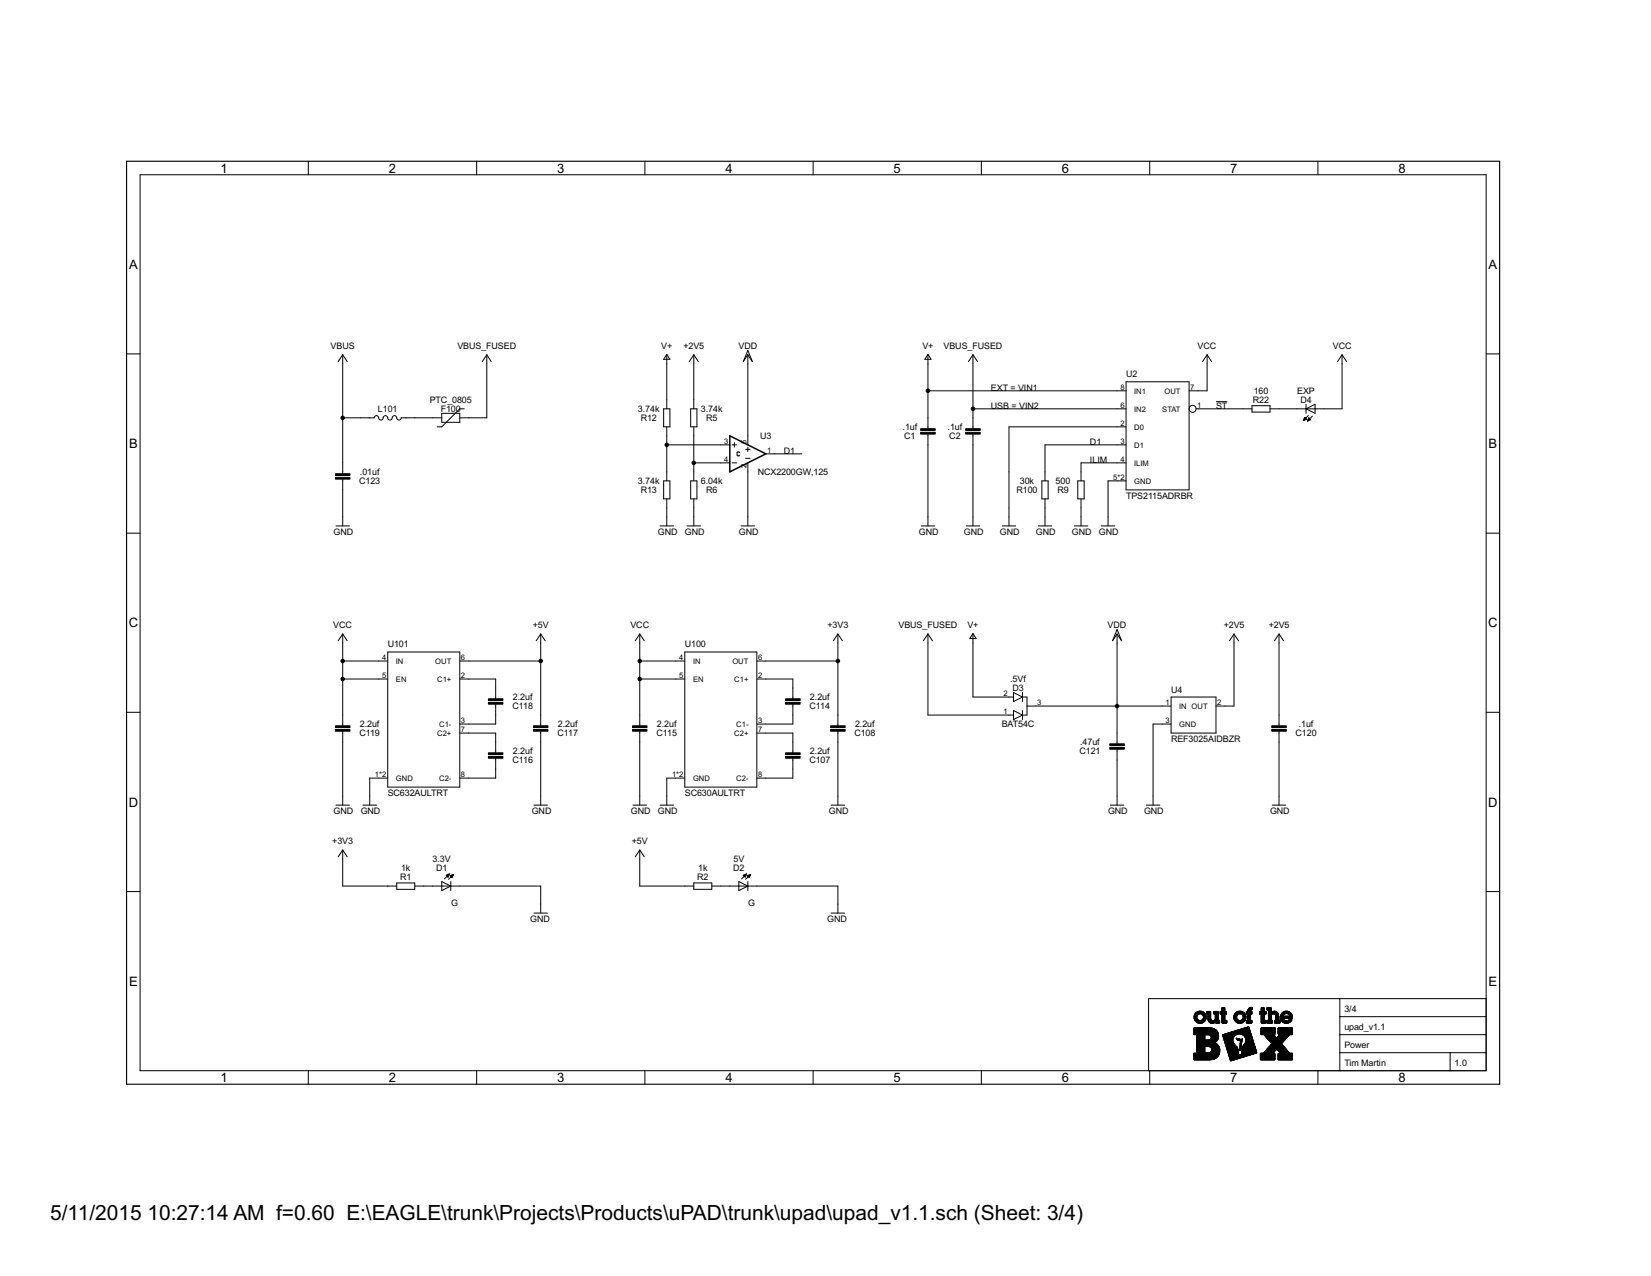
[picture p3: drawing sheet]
<svg xmlns="http://www.w3.org/2000/svg" width="279mm" height="216mm" viewBox="0 0 279 216" stroke-linecap="round" stroke-linejoin="round" font-family="sans-serif">
<g fill="none" stroke="#000" stroke-width=".17">
<path d="M23.7 29.6h227.8v151.6h-227.8zM52.2 27.3v2.3M80.7 27.3v2.3M109.1 27.3v2.3M137.6 27.3v2.3M166.1 27.3v2.3M194.6 27.3v2.3M223 27.3v2.3M21.4 59.9h2.3M112.8 60l.6 .8h-1.1zM126.6 59.3l.7 1.9-.7-1.2-.8 1.2zM157 60l.6 .8h-1.1z"/>
<path d="M251.5 59.9h2.3M58 70.7h5.3a.4 .4 0 0 1 .5-.4 .4 .4 0 0 1 .3 .5 .41 .41 0 0 0 .5 .3 .41 .41 0 0 0 .3-.6 .41 .41 0 0 1 .5-.1 .41 .41 0 0 1 .2 .4 .41 .41 0 0 0 .6 .3 .41 .41 0 0 0 .2-.6 .41 .41 0 0 1 .5-.1 .41 .41 0 0 1 .3 .4l.3 .3 .3-.1 .1-.3h6.9M58 60v20.2M58 60l.8 1.2M58 60l-.8 1.2M74.8 69.9h3v1.6h-3zM78.6 69.2h-.8l-3 3h-.8M82.4 60v10.7h-4.6M82.4 60l.7 1.2M82.4 60l-.8 1.2M112.3 69.2h1.1v3h-1.1zM112.8 75.3h10.7"/>
<path d="M112.8 60v9.2M112.8 72.2v9.2M116.9 69.2h1v3h-1zM117.4 78.3h6.1M117.4 60l.8 1.2M117.4 60l-.8 1.2M117.4 60v9.2M117.4 72.2v9.2M123.9 75.3h.8M123.9 78.3h.8M124.3 74.9v.7M125.2 76.6l-.1-.1-.4 .1 .1 .5 .4-.1"/>
<path d="M126.2 77.6h.7M126.2 76h.7M126.6 60v15.3M126.6 75.6v.8M126.6 78.3v10.7M129.6 76.8h6.1M157 66.1h33.6M157 60v12.5M157 73.4v15.6M164.7 69.2h25.9M164.7 60v12.5M164.7 73.4v15.6"/>
<path d="M164.7 60l.7 1.2M164.7 60l-.8 1.2M190.6 72.2h-19.8v16.8M190.6 75.3h-13.8v6.1M190.6 78.3h-7.7v3.1M190.6 64.6h10.6v18.3h-10.6zM202.4 69.2h9.5M204.3 60v6.1h-3.1M204.3 60l.7 1.2M204.3 60l-.8 1.2M205.8 68h1.9M211.9 68.6h3v1.1h-3z"/>
<path d="M220.6 71.2h.1M220.6 71.1h.1M220.6 71h.3M220.7 71h.3M220.7 70.9h.4M220.7 70.8h.3M220.7 70.7h.2M220.8 70.7h.1M220.8 70.6l.3 .3-.5 .3zM221 69.2l1.5-.8v1.5zM221 68.4v1.5M221.3 71.2h.1"/>
<path d="M221.3 71.1h.3M221.3 71h.4M221.4 71h.4M221.4 70.3l-.8 .9M221.4 70.9h.3M221.4 70.8h.2M221.5 70.7h.1M221.5 70.7l.3 .3-.5 .2zM222.1 70.4l-.8 .8M227.1 60v9.2h-12.2M227.1 60l-.7 1.2M227.1 60l.8 1.2"/>
<path d="M21.4 90.2h2.3M56.9 89h2.2M58 81.1v7.9M111.7 89h2.3M112.3 81.4h1.1v3h-1.1zM112.8 84.4v4.6M116.3 89h2.3M116.9 81.4h1v3h-1zM117.4 84.4v4.6M125.4 89h2.3M155.9 89h2.3M163.5 89h2.3"/>
<path d="M169.6 89h2.3M175.7 89h2.3M176.3 81.4h1.1v3h-1.1zM176.8 84.4v4.6M181.8 89h2.3M182.4 81.4h1.1v3h-1.1zM182.9 84.4v4.6M186.4 89h2.3M190.6 81.4h-3.1v7.6M251.5 90.2h2.3M58 114.9h7.6M58 111.8h7.6"/>
<path d="M58 107.3v15.5M58 107.3l.8 1.1M58 107.3l-.8 1.1M65.6 110.3h12.2v22.9h-12.2zM77.8 114.9h6.1v3.3M77.8 111.8h13.7M83.9 119.1v3.4h-6.1M91.5 107.3v15.5M91.5 107.3l.8 1.1M91.5 107.3l-.8 1.1M108.3 114.9h7.6M108.3 111.8h7.6"/>
<path d="M108.3 107.3v15.5M108.3 107.3l.7 1.1M108.3 107.3l-.8 1.1M115.9 110.3h12.2v22.9h-12.2zM128.1 114.9h6.1v3.3M128.1 111.8h13.7M134.2 119.1v3.4h-6.1M141.8 107.3v15.5M141.8 107.3l.8 1.1M141.8 107.3l-.8 1.1M157 107.3v13.7h14.5M157 107.3l.8 1.1"/>
<path d="M157 107.3l-.7 1.1M164.7 107.3v10.6h6.8M164.7 107.2l.5 .8h-1.1zM171.5 117.2l1.5 .7-1.5 .8zM173 117.9h.8v3.1h-.8M173 117.2v1.5M173.8 119.5h24.4M189 107.3v18.6M189 106.5l.8 1.9-.8-1.1-.7 1.1zM198.2 117.9h7.6v6.1h-7.6zM208.8 107.3v12.2h-3M208.8 107.3l.8 1.1"/>
<path d="M208.8 107.3l-.7 1.1M216.5 107.3v15.5M216.5 107.3l.7 1.1M216.5 107.3l-.8 1.1M21.4 120.5h2.3M56.9 136.2h2.2M58 123.7v12.5M61.4 136.2h2.3M65.6 131.7h-3v4.5M77.8 124h6.1v3.4M83.9 128.3v3.4h-6.1M90.4 136.2h2.2"/>
<path d="M91.5 123.7v12.5M107.1 136.2h2.3M108.3 123.7v12.5M111.7 136.2h2.3M115.9 131.7h-3.1v4.5M128.1 124h6.1v3.4M134.2 128.3v3.4h-6.1M140.7 136.2h2.2M141.8 123.7v12.5M171.5 120.2l1.5 .8-1.5 .8zM173 120.2v1.6M187.9 136.2h2.3"/>
<path d="M189 126.8v9.4M194 136.2h2.3M198.2 122.5h-3.1v13.7M215.3 136.2h2.3M216.5 123.7v12.5M251.5 120.5h2.3M21.4 150.9h2.3M58 143.8v6.1h9.1M58 143.8l.8 1.2M58 143.8l-.8 1.2M67.1 149.4h3.1v1.1h-3.1zM70.2 149.9h21.3v4.6"/>
<path d="M74.8 149.2l1.5 .7-1.5 .8zM75.5 148.1l.6-.2-.3 .5zM75.5 148.1h.4M75.6 148.2h.3M75.6 148.1h.4M75.6 148.3h.3M75.7 148.3h.2M75.7 148h.3M75.8 148.4h.1M75.9 148h.1M76 147.9h.1M76.1 147.9l-.9 .8"/>
<path d="M76.2 148.2h.4M76.3 148.3h.3M76.3 149.2v1.5M76.3 148.1h.4M76.4 148.4h.2M76.5 148.1h.2M76.5 148.4h.1M76.6 148h.1M76.7 148l-.8 .8M76.7 148l-.5 .2M76.7 148l-.2 .5-.3-.3M90.4 154.5h2.2"/>
<path d="M108.3 143.8v6.1h9.1M108.3 143.8l.7 1.2M108.3 143.8l-.8 1.2M117.4 149.4h3.1v1.1h-3.1zM120.5 149.9h21.3v4.6M125 149.2l1.6 .7-1.6 .8zM125.8 148.1l.5-.2-.2 .5zM125.8 148.1h.4M125.9 148.2h.3M125.9 148.1h.3M125.9 148.3h.3M126 148.3h.2"/>
<path d="M126 148h.3M126.1 148.4h.1M126.2 148h.1M126.3 147.9h.1M126.3 147.9l-.8 .8M126.5 148.2h.4M126.6 149.2v1.5M126.6 148.3h.3M126.6 148.1h.3M126.7 148.4h.1M126.7 148.1h.3M126.9 148h.1"/>
<path d="M127 148l-.8 .8M127 148l-.5 .2M127 148l-.2 .5-.3-.3M140.7 154.5h2.2M251.5 150.9h2.3M226.7 178.1h24.8M226.7 169v12.2M226.7 175.1h24.8M226.7 172h24.8M245.4 178.1v3.1M251.5 169h-57.1v12.2M52.2 181.2v2.3"/>
<path d="M80.7 181.2v2.3M109.1 181.2v2.3M137.6 181.2v2.3M166.1 181.2v2.3M194.6 181.2v2.3M223 181.2v2.3"/>
<circle cx="201.8" cy="69.2" r=".59"/>
</g>
<path d="M21.4 27.3h232.4v156.2h-232.4z" fill="none" stroke="#000" stroke-width=".19"/>
<g fill="#000" stroke="#000" stroke-width=".17">
<path d="M155.8 72.5h2.5v.3h-2.5zM155.8 73.2h2.5v.2h-2.5zM163.4 72.5h2.5v.3h-2.5zM163.4 73.2h2.5v.2h-2.5zM56.8 80.8h2.4v.3h-2.4zM56.8 80.2h2.4v.3h-2.4zM82.7 118.2h2.4v.3h-2.4zM82.7 118.9h2.4v.2h-2.4zM132.9 118.2h2.5v.3h-2.5zM132.9 118.9h2.5v.2h-2.5zM56.8 122.8h2.4v.3h-2.4zM56.8 123.4h2.4v.3h-2.4z"/>
<path d="M82.7 127.4h2.4v.3h-2.4zM82.7 128h2.4v.3h-2.4zM90.3 122.8h2.4v.3h-2.4zM90.3 123.4h2.4v.3h-2.4zM107 122.8h2.5v.3h-2.5zM107 123.4h2.5v.3h-2.5zM132.9 127.4h2.5v.3h-2.5zM132.9 128h2.5v.3h-2.5zM140.6 122.8h2.4v.3h-2.4zM140.6 123.4h2.4v.3h-2.4zM187.8 125.9h2.5v.3h-2.5zM187.8 126.5h2.5v.3h-2.5z"/>
<path d="M215.2 122.8h2.5v.3h-2.5zM215.2 123.4h2.5v.3h-2.5zM202 179.3h3.1zM202 179.2l3.2 .1zM202 179.2l3.3 .1zM202 179.2h3.4zM202 179.2h3.5zM202 179.1l3.5 .1zM202 179.1l3.6 .1zM202 179l3.7 .1zM202 179l3.8 .1zM202 179h3.8z"/>
<path d="M202 178.9l3.8 .1zM202 178.9l3.9 .1zM202 178.9h3.9zM202 178.9h4zM202 178.8l4 .1zM202 178.8h4.1zM202 178.7l4.1 .1zM202 178.7h4.1zM202 178.6l4.1 .1zM202 178.6h4.2zM202 178.5l4.2 .1zM202 178.5h4.3z"/>
<path d="M202 178.4l4.3 .1zM202 178.3l4.3 .1zM202 178.3h4.4zM202 178.2l4.4 .1zM202 178.2h4.4zM202 175l4.2 .1zM202 175h4.2zM202 174.9l4.2 .1zM202 174.9h4.2zM202 174.9h4.1zM202 174.8l4.1 .1zM202 174.8h4.1z"/>
<path d="M202 174.7l4.1 .1zM202 174.7h4.1zM202 174.6l4.1 .1zM202 174.6h4.1zM202 174.5l4 .1zM202 174.5h4zM202 174.4l3.9 .1zM202 174.4h3.9zM202 174.3l3.9 .1zM202 174.3l3.8 .1zM202 174.3h3.8zM202 174.2l3.8 .1z"/>
<path d="M202 174.2h3.7zM202 174.1l3.6 .1zM202 174.1h3.5zM202 174l3.4 .1zM202 174h3.3zM202 174h3.2zM202 173.9l3 .1zM202.1 179.3h2.8zM202.1 179.2h3.3zM202.1 179.1h3.6zM202.1 178.9h3.9zM202.1 178.8l3.9 .1z"/>
<path d="M202.1 178.8h3.9zM202.1 178.5h4.1zM202.1 178.4h4.2zM202.1 174.6h3.9zM202.1 174.5h3.9zM202.1 174.4l3.9 .1zM202.1 174.2l3.6 .1zM202.1 174.2h3.6zM202.1 174l3.3 .1zM202.1 173.9l3 .1zM202.1 172.3h.4zM202.1 172.2l.4 .1z"/>
<path d="M202.1 172h.4zM202.1 171.9l.4 .1zM202.1 172.3l.5 .1zM202.1 172.3h.5zM202.1 172.2h.4zM202.1 172.1l.4 .1zM202.1 172.1h.4zM202.1 172l.4 .1zM202.1 171.9h.5zM202.1 172.4l.5 .1zM202.1 172.4h.5zM202.1 171.8l.5 .1z"/>
<path d="M202.1 171.7l.5 .1zM202.1 171.8h.5zM202.2 172.5l.5 .1zM202.2 172.5h.5zM202.2 171.7l.5 .1zM202.2 171.7h.5zM202.2 172.6h.6zM202.2 172.6h.5zM202.2 171.6l.5 .1zM202.2 171.6h.6zM202.2 171.6l.6 .1zM202.2 172.6l.7 .1z"/>
<path d="M202.2 171.6h.7zM202.2 172.7h.8zM202.2 171.5l.8 .1zM202.3 172.7h1.6zM202.3 171.5h1.6zM202.3 172.7l1.6 .1zM202.3 171.4l1.6 .1zM202.3 172.8h1.6zM202.3 171.4h1.6zM202.4 172.8h1.4zM202.4 171.4h1.4zM202.4 172.8l1.4 .1z"/>
<path d="M202.4 171.3l1.4 .1zM202.4 172.9h1.4zM202.5 172.9h1.2zM202.5 171.3h1.2zM202.5 172.9l1.2 .1zM202.6 178.2h3.8zM202.6 178.1l3.8 .1zM202.6 178.1h1.3zM202.6 178l1.3 .1zM202.6 178h1.3zM202.6 177.9l1.3 .1zM202.6 177.9h1.3z"/>
<path d="M202.6 177.8l1.3 .1zM202.6 177.8h1.3zM202.6 177.7l1.3 .1zM202.6 177.7h1.3zM202.6 177.6l1.3 .1zM202.6 177.6h1.3zM202.6 177.5l1.3 .1zM202.6 177.5h1.3zM202.6 177.4l1.3 .1zM202.6 177.4h1.3zM202.6 177.3l1.3 .1zM202.6 177.3h1.3z"/>
<path d="M202.6 177.2l1.3 .1zM202.6 177.2h1.3zM202.6 177.1l1.3 .1zM202.6 177.1h1.3zM202.6 177l3.6 .1zM202.6 177h3.6zM202.6 176.9l3.6 .1zM202.6 176.9h3.6zM202.6 176.8l3.5 .1zM202.6 176.8h3.5zM202.6 176.8h3.4zM202.6 176.7l3.4 .1z"/>
<path d="M202.6 176.7h3.4zM202.6 176.6l3.3 .1zM202.6 176.6h3.3zM202.6 176.6h3.2zM202.6 176.5l3.2 .1zM202.6 176.5l3.1 .1zM202.6 176.5h3.1zM202.6 176.4l3 .1zM202.6 176.4h3zM202.6 176.3l3 .1zM202.6 176.3l3.1 .1zM202.6 176.3h3.1z"/>
<path d="M202.6 176.3h3.2zM202.6 176.2l3.2 .1zM202.6 176.2h3.3zM202.6 176.1l3.3 .1zM202.6 176.1h3.3zM202.6 176.1h3.4zM202.6 176l3.4 .1zM202.6 176h3.4zM202.6 176h1.3zM202.6 175.9l1.3 .1zM202.6 175.9h1.3zM202.6 175.8l1.3 .1z"/>
<path d="M202.6 175.8h1.3zM202.6 175.7l1.3 .1zM202.6 175.7h1.3zM202.6 175.6l1.3 .1zM202.6 175.6h1.3zM202.6 175.5l1.3 .1zM202.6 175.5h1.3zM202.6 175.4l1.3 .1zM202.6 175.4h1.3zM202.6 175.3l1.3 .1zM202.6 175.3h1.3zM202.6 175.2l1.3 .1z"/>
<path d="M202.6 175.2h1.3zM202.6 175.1l1.3 .1zM202.6 175.1h1.3zM202.6 175l3.6 .1zM202.6 173h1zM202.6 171.2l1 .1zM202.6 171.2h1zM202.6 173l1 .1zM202.7 173l.8 .1zM202.7 171.2h.8zM202.7 171.1l.8 .1zM202.8 173.1h.6z"/>
<path d="M202.8 171.1l.6 .1zM202.9 173.1h.4zM202.9 171.1h.4zM203.2 172.7h.7zM203.2 171.5l.7 .1zM203.3 172.6l.7 .1zM203.3 171.6h.7zM203.4 172.6h.6zM203.4 171.6h.6zM203.4 171.6l.6 .1zM203.5 172.6h.5zM203.5 171.6l.5 .1z"/>
<path d="M203.5 171.7h.5zM203.5 172.5l.5 .1zM203.5 172.5h.5zM203.5 172.4l.5 .1zM203.5 171.7l.5 .1zM203.6 171.8h.5zM203.6 172.4l.4 .1zM203.6 172.4h.5zM203.6 171.8l.5 .1zM203.6 172.3l.5 .1zM203.6 171.9h.5zM203.6 172.3h.5z"/>
<path d="M203.6 171.9l.5 .1zM203.7 172.2l.4 .1zM203.7 172.2h.4zM203.7 172.1l.4 .1zM203.7 172.1h.4zM203.7 172l.4 .1zM203.7 172h.4zM204.2 171.6h.7zM204.2 171.5l.7 .1zM204.2 171.5h.7zM204.2 171.4l.7 .1zM204.2 171.4h.7z"/>
<path d="M204.2 171.3l.7 .1zM204.2 171.3h.7zM204.2 171.2l.7 .1zM204.2 171.2h.7zM204.2 171.1l.7 .1zM204.4 176h1.6zM204.4 172.5l.5 .1zM204.4 172.4l.5 .1zM204.4 172.4h.5zM204.4 172.3l.5 .1zM204.4 172.6h.6zM204.4 172.5h.5z"/>
<path d="M204.4 172.3h.5zM204.4 172.2l.5 .1zM204.4 172.2h.5zM204.4 172.1l.5 .1zM204.4 172.1h.5zM204.4 172l.5 .1zM204.4 172h.5zM204.4 171.9l.5 .1zM204.4 171.9h.5zM204.4 171.8l.5 .1zM204.4 171.8h.5zM204.4 171.7l.5 .1z"/>
<path d="M204.4 171.7h.5zM204.4 171.6l.5 .1zM204.4 171.6h.5zM204.5 172.7h.6zM204.5 172.6l.5 .1zM204.5 172.6h.5zM204.5 172.7h.7zM204.5 172.6l.6 .1zM204.5 172.7l1.9 .1zM204.5 172.8h1.9zM204.6 178.1h1.8zM204.6 177.1h1.6z"/>
<path d="M204.6 172.8h1.8zM204.6 172.8l1.8 .1zM204.6 172.9h1.1zM204.6 175.1h1.6zM204.6 175.9l1.4 .1zM204.6 172.9l1.1 .1zM204.7 172.9l.9 .1zM204.7 178.1h1.7zM204.7 173h.9zM204.7 177.1h1.6zM204.7 175.1h1.5zM204.7 175.9l1.4 .1z"/>
<path d="M204.7 173h.8zM204.8 178.1h1.6zM204.8 177.1h1.5zM204.8 175.1l1.4 .1zM204.8 173l.7 .1zM204.8 175.9h1.3zM204.8 178l1.6 .1zM204.8 177.1l1.5 .1zM204.8 175.2h1.4zM204.9 178l1.5 .1zM204.9 177.1l1.4 .1zM204.9 175.9h1.2z"/>
<path d="M204.9 173.1h.5zM204.9 177.2h1.4zM204.9 175.8l1.2 .1zM204.9 175.2h1.3zM204.9 178h1.5zM204.9 175.8h1.2zM204.9 175.7l1.2 .1zM204.9 175.2l1.3 .1zM204.9 177.9l1.5 .1zM204.9 177.2l1.4 .1zM204.9 175.7h1.3zM205 177.9l1.4 .1z"/>
<path d="M205 177.9h1.4zM205 175.6l1.2 .1zM205 175.3l1.2 .1zM205 175.3h1.2zM205 177.2l1.3 .1zM205 175.7h1.2zM205 175.5l1.2 .1zM205 175.5h1.2zM205 175.4l1.2 .1zM205 175.4h1.2zM205 177.4h1.4zM205 177.3l1.4 .1z"/>
<path d="M205 177.3h1.4zM205 175.6h1.2zM205 173.1h.3zM205 177.8l1.4 .1zM205 177.8h1.4zM205 177.7l1.4 .1zM205 177.4l1.4 .1zM205.1 177.7l1.3 .1zM205.1 177.7h1.3zM205.1 177.6l1.3 .1zM205.1 177.6h1.3zM205.1 177.5l1.3 .1z"/>
<path d="M205.1 177.5h1.3zM205.1 177.4l1.3 .1zM205.4 172.7h1zM205.4 171.5l.7 .1zM205.4 171.5h.7zM205.4 171.4l.7 .1zM205.4 171.4h.7zM205.4 171.3l.7 .1zM205.4 171.3h.7zM205.4 171.2l.7 .1zM205.4 171.2h.7zM205.4 171.6h.7z"/>
<path d="M205.4 171.1l.7 .1zM205.5 172.6l.9 .1zM205.5 172.6l.6 .1zM205.5 172.6h.6zM205.6 172.6h.5zM205.6 172.5l.5 .1zM205.6 172.5h.5zM205.7 172.5h.4zM205.7 172.4l.4 .1zM205.7 172.4h.4zM205.7 172.3l.4 .1zM205.7 172.3h.4z"/>
<path d="M205.7 172.2l.4 .1zM205.7 172.2h.4zM205.7 172.1l.4 .1zM205.7 172.1h.4zM205.7 172l.4 .1zM205.7 172h.4zM205.7 171.9l.4 .1zM205.7 171.9h.4zM205.7 171.8l.4 .1zM205.7 171.8h.4zM205.7 171.7l.4 .1zM205.7 171.7h.4z"/>
<path d="M205.7 171.6l.4 .1zM205.7 171.6h.4zM205.7 173.1h.7zM205.7 173l.7 .1zM205.7 173h.7zM205.7 172.9l.7 .1zM205.7 172.9h.7zM206.5 171.6h1.1zM206.5 171.5l1.1 .1zM206.5 171.5h1.1zM206.5 171.4l1.1 .1zM206.5 171.4h1.1z"/>
<path d="M206.5 171.3l1.1 .1zM206.5 171.3h1.1zM206.5 171.2l1.1 .1zM206.5 171.2h1.1zM206.5 171.1l1.1 .1zM206.8 173.1h.8zM206.8 173l.8 .1zM206.8 173h.8zM206.8 172.9l.8 .1zM206.8 172.9h.8zM206.8 172.8l.8 .1zM206.8 172.8h.8z"/>
<path d="M206.8 172.7l.8 .1zM206.8 172.7h.8zM206.8 172.6l.8 .1zM206.8 172.6l.5 .1zM206.8 172.6h.5zM206.8 172.5l.5 .1zM206.8 172.5h.5zM206.8 172.4l.5 .1zM206.8 172.4h.5zM206.8 172.3l.5 .1zM206.8 172.3h.5zM206.8 172.2l.5 .1z"/>
<path d="M206.8 172.2h.5zM206.8 172.1l.5 .1zM206.8 172.1h.5zM206.8 172l.5 .1zM206.8 172h.5zM206.8 171.9l.5 .1zM206.8 171.9h.5zM206.8 171.8l.5 .1zM206.8 171.8h.5zM206.8 171.7l.5 .1zM206.8 171.7h.5zM206.8 171.6l.5 .1z"/>
<path d="M206.8 171.6h.5zM206.8 171.1l.5 .1zM206.8 171.1h.5zM206.8 171l.5 .1zM206.8 171h.5zM206.8 170.9l.5 .1zM206.8 170.9h.5zM206.8 170.8l.5 .1zM206.8 170.8h.5zM206.8 170.7l.5 .1zM206.8 170.7h.5zM206.8 170.6l.5 .1z"/>
<path d="M206.8 170.6h.5zM206.8 170.5l.5 .1zM206.8 170.5h.5zM206.9 175.1h2.2zM206.9 175.2h2.1zM206.9 175.1l2.2 .1zM206.9 175.2l2.1 .1zM206.9 175.1h2.3zM206.9 175.3h2zM207 175.4h1.8zM207 175.3h1.9zM207 175.2l1.9 .1z"/>
<path d="M207 175l2.2 .1zM207 175.5h1.8zM207 175.3l1.9 .1zM207 175.4l1.8 .1zM207 175.5l1.7 .1zM207 175.5h1.7zM207.1 175.6h1.6zM207.1 175.5l1.6 .1zM207.1 175.7h1.6zM207.1 175.6l1.6 .1zM207.1 175l2.2 .1zM207.1 175.7l1.6 .1z"/>
<path d="M207.1 175.8l1.5 .1zM207.1 175.8h1.5zM207.1 175.9h1.5zM207.1 175h2.2zM207.2 176h1.4zM207.2 175.9l1.4 .1zM207.2 176l1.4 .1zM207.2 176.2h1.4zM207.2 176.1l1.4 .1zM207.2 176.1h1.4zM207.2 175h2.2zM207.2 176.3h1.4z"/>
<path d="M207.2 176.2l1.4 .1zM207.3 176.3l1.4 .1zM207.3 176.3h1.4zM207.3 174.9l2.2 .1zM207.3 176.4l1.4 .1zM207.3 176.4h1.4zM207.3 176.5h1.5zM207.3 176.5h1.4zM207.3 176.6h1.5zM207.3 176.5l1.5 .1zM207.3 176.5l1.4 .1zM207.4 176.6l1.5 .1z"/>
<path d="M207.4 176.6h1.4zM207.4 174.9l2.2 .1zM207.4 176.7l1.5 .1zM207.4 176.7h1.5zM207.4 176.8h1.6zM207.4 176.8l1.6 .1zM207.4 174.9h4.3zM207.5 176.9l1.6 .1zM207.5 176.9h1.6zM207.5 177h1.7zM207.5 177.1h1.8zM207.5 177.1h1.7z"/>
<path d="M207.5 177l1.7 .1zM207.5 177h1.6zM207.5 174.9h4.2zM207.5 177.1l1.8 .1zM207.5 177.2h1.9zM207.5 177.1l1.9 .1zM207.6 177.2l1.8 .1zM207.6 177.2h1.8zM207.6 177.4h1.8zM207.6 177.3l1.8 .1zM207.6 177.3h1.8zM207.6 174.9h4.1z"/>
<path d="M207.6 177.4l1.8 .1zM207.6 177.5h1.9zM207.7 177.6h1.9zM207.7 177.6h1.8zM207.7 177.5l1.8 .1zM207.7 174.8l3.9 .1zM207.7 177.7h4.9zM207.7 177.6l4.8 .1zM207.7 177.6l1.9 .1zM207.7 177.7l1.9 .1zM207.7 177.7l2.3 .1zM207.7 177.7h2.4z"/>
<path d="M207.7 177.8h1.9zM207.7 174.8l4 .1zM207.8 177.9h1.8zM207.8 177.8l1.8 .1zM207.8 178h1.7zM207.8 177.9l1.7 .1zM207.8 177.9l1.8 .1zM207.8 178l1.8 .1zM207.8 178h1.8zM207.8 178.1h1.8zM207.8 174.8h3.9zM207.9 178.2h1.6z"/>
<path d="M207.9 178.1l1.7 .1zM207.9 178.2l1.6 .1zM207.9 174.8h3.7zM207.9 178.4h1.9zM207.9 178.3l1.7 .1zM207.9 178.3h1.6zM207.9 178.4h1.8zM207.9 178.5h3.7zM207.9 178.4l1.9 .1zM208 178.6h3.1zM208 178.5l3.3 .1zM208 178.5l3.4 .1z"/>
<path d="M208 178.5h3.5zM208 174.8h3.6zM208 178.6l3 .1zM208 178.6h3.2zM208 178.6h3.3zM208 178.7h2.8zM208 178.7h2.9zM208 178.8h2.6zM208 178.8h2.7zM208 178.7l2.7 .1zM208 174.7l3.6 .1zM208 178.8l2.4 .1z"/>
<path d="M208 178.8l2.5 .1zM208 178.8h2.5zM208.1 178.9h2zM208.1 178.9h2.2zM208.1 179h1.8zM208.1 179h1.9zM208.1 178.9l2 .1zM208.1 178.9h2.1zM208.1 174.7l3.5 .1zM208.1 179l1.6 .1zM208.1 178.9l1.9 .1zM208.1 179.1l1.4 .1z"/>
<path d="M208.1 179.1h1.6zM208.1 179l1.7 .1zM208.2 179.1l1.2 .1zM208.2 179.1h1.4zM208.2 174.7h3.4zM208.2 179.3h.7zM208.2 179.2l.9 .1zM208.2 179.2h1zM208.2 179.2h1.1zM208.2 179.2h1.2zM208.2 179.3l.6 .1zM208.2 179.3h.8z"/>
<path d="M208.2 179.4h.4zM208.2 179.4h.5zM208.2 179.4l.2 .1zM208.2 179.4l.3 .1zM208.3 179.5h.1zM208.3 174.6l3.3 .1zM208.4 174.6h3.2zM208.5 174.6h3.1zM208.6 174.6h3zM208.6 174.5l3 .1zM208.7 174.5l2.9 .1zM208.8 174.5h2.8z"/>
<path d="M208.8 172.2l.5 .1zM208.8 172.2h.5zM208.8 172.1l.5 .1zM208.8 172.1h.5zM208.8 172l.5 .1zM208.8 172h.5zM208.8 172.3l.5 .1zM208.8 172.3h.5zM208.8 171.9l.5 .1zM208.8 171.9h.5zM208.9 174.5h2.7zM208.9 172.4l.5 .1z"/>
<path d="M208.9 172.4h.4zM208.9 172.3l.4 .1zM208.9 171.8l.4 .1zM208.9 171.8h.4zM208.9 171.8h.5zM208.9 172.5h.5zM208.9 172.4l.4 .1zM208.9 171.7l.4 .1zM208.9 171.7l.5 .1zM208.9 172.5l.5 .1zM208.9 171.7h.5zM208.9 174.5h2.6z"/>
<path d="M208.9 172.6h.6zM208.9 171.6l.6 .1zM208.9 171.6h.6zM208.9 171.6h.7zM209 172.6l.6 .1zM209 171.6h.6zM209 172.7h.7zM209 174.4l2.5 .1zM209 172.7h1.7zM209 171.5l.7 .1zM209 171.5h1.7zM209 172.7l1.6 .1z"/>
<path d="M209 171.5h1.6zM209 171.4l1.6 .1zM209.1 174.4l2.5 .1zM209.1 172.8h1.5zM209.1 171.4h1.5zM209.1 174.4h2.4zM209.1 172.8l1.4 .1zM209.1 171.4h1.4zM209.1 171.3l1.4 .1zM209.2 172.9h1.3zM209.2 171.3l1.3 .1zM209.2 171.3h1.3z"/>
<path d="M209.2 174.3l2.3 .1zM209.2 172.9l1.2 .1zM209.2 171.3h1.2zM209.3 171.3h1.1zM209.3 175.8h.1zM209.3 174.3l2.2 .1zM209.3 172.9l1.1 .1zM209.3 173h1.1zM209.3 171.2l1.1 .1zM209.3 175.8l.1 .1zM209.3 171.2h1zM209.3 175.9h.1z"/>
<path d="M209.3 173h1zM209.4 174.3h2.1zM209.4 171.2h.9zM209.4 175.9h.1zM209.4 173l.9 .1zM209.4 175.9l.2 .1zM209.4 175.9l.3 .1zM209.4 176h.2zM209.4 173l.8 .1zM209.4 171.2h.8zM209.5 173.1h.7zM209.5 171.1l.7 .1z"/>
<path d="M209.5 175.9h.4zM209.5 174.3h2zM209.5 171.1l.6 .1zM209.6 174.2l1.9 .1zM209.6 173.1h.5zM209.6 175.8l.2 .1zM209.6 175.8h.2zM209.6 171.1h.4zM209.7 174.2l1.8 .1zM209.7 173.1h.3zM209.7 175.7l.1 .1zM209.7 175.9l.2 .1z"/>
<path d="M209.7 174.2h1.8zM209.8 176h.4zM209.8 175.9l.2 .1zM209.8 174.2h1.7zM209.8 176l.4 .1zM209.8 177.6h.2zM209.8 177.5l.2 .1zM209.8 177.5h.2zM209.8 177.2h.2zM209.8 177.1l.2 .1zM209.8 177.1h.2zM209.8 177l.2 .1z"/>
<path d="M209.8 176.1h.4zM209.9 177.6l2.6 .1zM209.9 177.5h.1zM209.9 177.4l.1 .1zM209.9 177.4h.1zM209.9 177.3l.1 .1zM209.9 177.3h.1zM209.9 177.2l.1 .1zM209.9 177.2h.1zM209.9 176.9l.1 .1zM209.9 176.9h.1zM209.9 176.8l.1 .1z"/>
<path d="M209.9 176.8h.1zM209.9 176.6h.2zM209.9 176.5l.2 .1zM209.9 177h.1zM209.9 176.8h.2zM209.9 176.7l.2 .1zM209.9 176.7h.2zM209.9 176.6l.2 .1zM209.9 176.1h.3zM209.9 174.9l1.8 .1zM209.9 174.2h1.6zM209.9 172.7h.8z"/>
<path d="M209.9 178.4l1.8 .1zM209.9 176.5h.2zM209.9 176.4l.2 .1zM209.9 176.4h.2zM209.9 176.3l.2 .1zM209.9 176.3h.2zM209.9 176.2l.3 .1zM209.9 176.2h.3zM209.9 176.1l.3 .1zM209.9 174.1l1.6 .1zM210 171.5l.7 .1zM210 178.4h1.8z"/>
<path d="M210 175.9l.2 .1zM210 174.9l1.7 .1zM210 174.1h1.5zM210 172.6l.7 .1zM210 171.6h.7zM210 178.4h1.9zM210 177.6h2.5zM210.1 175.9h.1zM210.1 172.6l.6 .1zM210.1 171.6h.6zM210.1 178.4h1.8zM210.1 177.9h2.5z"/>
<path d="M210.1 177.6h2.4zM210.1 175h1.6zM210.1 172.6h.6zM210.1 178.3l1.9 .1zM210.1 177.8h2.5zM210.1 177.7l2.5 .1zM210.1 174.1h1.3zM210.1 178.3l2 .1zM210.1 178.1h2.6zM210.1 177.9l2.5 .1zM210.1 177.8l2.5 .1zM210.1 177.7h2.5z"/>
<path d="M210.1 177.5l2.4 .1zM210.1 177.5h2.4zM210.2 178.1h2.5zM210.2 178l2.5 .1zM210.2 177.9l2.4 .1zM210.2 177.5h2.3zM210.2 177.4l2.3 .1zM210.2 175.8v.1zM210.2 175h1.5zM210.2 174.1h1.2zM210.2 172.6h.5zM210.2 171.6l.5 .1z"/>
<path d="M210.2 178.3h2zM210.2 178.1l2.5 .1zM210.2 178h2.4zM210.2 175.8h.1zM210.2 177.4h2.2zM210.2 175l1.5 .1zM210.2 172.5l.6 .1zM210.2 171.7h.6zM210.2 178.2l2.1 .1zM210.2 178.2h2.4zM210.2 177.4h2.3zM210.2 177.3l2.2 .1z"/>
<path d="M210.2 172.5l.5 .1zM210.2 171.7h.5zM210.2 178.2l2.2 .1zM210.2 178.2h2.2zM210.2 178.2h2.3zM210.2 177.3h2.2zM210.2 177.2l2.2 .1zM210.2 177.2h2.2zM210.2 177.1l2.2 .1zM210.2 174l1.2 .1zM210.2 172.5h.6zM210.3 177.1l2.1 .1z"/>
<path d="M210.3 177.1h2.1zM210.3 175l1.5 .1zM210.3 172.5h.5zM210.3 171.7l.5 .1zM210.3 172.4l.5 .1zM210.3 177l2 .1zM210.3 175.1h1.5zM210.3 174l1.1 .1zM210.3 172.4h.5zM210.3 171.8h.5zM210.3 177l2.1 .1zM210.4 177h1.9z"/>
<path d="M210.4 175.1h1.4zM210.4 172.3l.4 .1zM210.4 172.3h.4zM210.4 171.9l.4 .1zM210.4 171.9h.4zM210.4 171.8l.4 .1zM210.4 176.9l1.9 .1zM210.4 172.2l.4 .1zM210.4 172.2h.4zM210.4 172h.4zM210.4 175.1l1.4 .1zM210.4 174h1z"/>
<path d="M210.4 172.1l.4 .1zM210.4 172.1h.4zM210.4 172l.4 .1zM210.4 176.9h1.9zM210.4 176.8l1.9 .1zM210.5 176.8l1.8 .1zM210.5 175.2h1.3zM210.5 174h.9zM210.5 176.8h1.8zM210.5 175.2l1.3 .1zM210.5 176.7l1.7 .1zM210.5 173.9l.9 .1z"/>
<path d="M210.6 176.7l1.7 .1zM210.6 176.7h1.7zM210.6 175.3h1.2zM210.6 176.7h1.6zM210.6 176.6l1.6 .1zM210.6 175.3l1.2 .1zM210.6 176.6h1.6zM210.6 173.9l.8 .1zM210.7 176.6h1.5zM210.7 175.4h1.1zM210.7 176.5l1.5 .1zM210.7 175.4l1.2 .1z"/>
<path d="M210.7 175.5h1.2zM210.7 175.4l1.1 .1zM210.7 176.5h1.5zM210.7 173.9h.7zM210.7 176.4l1.5 .1zM210.8 176.4l1.4 .1zM210.8 176.4h1.4zM210.8 175.5l1.1 .1zM210.8 176.4h1.3zM210.8 176.3l1.3 .1zM210.8 175.6h1.1zM210.8 173.9h.6z"/>
<path d="M210.8 176.3h1.3zM210.8 175.7h1.1zM210.8 175.6l1.1 .1zM210.8 176.2l1.3 .1zM210.8 176.2h1.3zM210.8 175.9l1.2 .1zM210.8 175.9h1.2zM210.8 175.8h1.2zM210.8 175.7l1.2 .1zM210.8 176.1l1.3 .1zM210.8 176.1h1.3zM210.8 176l1.3 .1z"/>
<path d="M210.8 176h1.2zM210.8 175.8l1.2 .1zM210.8 175.8h1.1zM210.8 173.9h.5zM210.9 173.8l.5 .1zM210.9 173.1h1zM210.9 173l1 .1zM210.9 173h1zM210.9 172.9l1 .1zM210.9 172.9h1zM210.9 172.8l1 .1zM210.9 172.8h1z"/>
<path d="M210.9 172.7l1 .1zM210.9 172.7h1zM210.9 172.6l1 .1zM210.9 171.6h1zM210.9 171.5l1 .1zM210.9 171.5h1zM210.9 171.4l1 .1zM210.9 171.4h1zM210.9 171.3l1 .1zM210.9 171.3h1zM210.9 171.2l1 .1zM210.9 171.2h1z"/>
<path d="M210.9 171.1l1 .1zM211 173.8h.3zM211.1 173.8h.2zM211.2 172.6l.4 .1zM211.2 172.6h.4zM211.2 172.5l.4 .1zM211.2 172.5h.4zM211.2 172.4l.4 .1zM211.2 172.4h.4zM211.2 172.3l.4 .1zM211.2 172.3h.4zM211.2 172.2l.4 .1z"/>
<path d="M211.2 172.2h.4zM211.2 172.1l.4 .1zM211.2 172.1h.4zM211.2 172l.4 .1zM211.2 172h.4zM211.2 171.9l.4 .1zM211.2 171.9h.4zM211.2 171.8l.4 .1zM211.2 171.8h.4zM211.2 171.7l.4 .1zM211.2 171.7h.4zM211.2 171.6l.4 .1z"/>
<path d="M211.2 171.6h.4zM211.2 171.1l.4 .1zM211.2 171.1h.4zM211.2 171l.4 .1zM211.2 171h.4zM211.2 170.9l.4 .1zM211.2 173.7l.1 .1zM211.2 170.9h.5zM211.2 170.8l.6 .1zM211.2 170.8l.7 .1zM211.2 170.8h.7zM211.3 170.8h.6z"/>
<path d="M211.3 170.7l.6 .1zM211.3 170.7h.6zM211.3 170.6l.6 .1zM211.3 170.6h.6zM211.4 170.6h.5zM211.4 170.5l.5 .1zM211.5 170.5l.4 .1zM211.5 170.5h.4zM211.6 170.5h.3zM211.7 170.4l.2 .1zM213.1 171.5l1.1 .1zM213.1 171.5h1.1z"/>
<path d="M213.1 171.4l1.1 .1zM213.1 171.4h1.1zM213.1 171.3l1.1 .1zM213.1 171.3h1.1zM213.1 171.2l1.1 .1zM213.1 171.2h1.1zM213.1 171.1l1.1 .1zM213.2 171.6h1zM213.3 179.3h2.5zM213.3 179.2l2.5 .1zM213.3 179.2h2.5zM213.3 179.1l2.5 .1z"/>
<path d="M213.3 179.1h2.5zM213.3 179l2.5 .1zM213.3 179h2.5zM213.3 178.9l2.5 .1zM213.3 178.9h2.5zM213.3 178.8l2.5 .1zM213.3 178.8h2.5zM213.3 178.7l2.5 .1zM213.3 178.7h2.5zM213.3 178.6l2.5 .1zM213.3 178.6h2.5zM213.3 178.5l2.5 .1z"/>
<path d="M213.3 178.5h2.5zM213.3 178.4l2.5 .1zM213.3 178.4h2.5zM213.3 178.3l2.5 .1zM213.3 178.3h2.5zM213.3 178.2l2.1 .1zM213.3 179.3h2.4zM213.3 178.3h2.4zM213.3 178.2l2 .1zM213.3 178.2h2.1zM213.4 174.9l2.1 .1zM213.4 175h2.1z"/>
<path d="M213.4 174.9l2.4 .1zM213.4 174.9h2.4zM213.4 174.8l2.4 .1zM213.4 174.8h2.4zM213.4 174.7l2.4 .1zM213.4 174.7h2.4zM213.4 174.6l2.4 .1zM213.4 174.6h2.4zM213.4 174.5l2.4 .1zM213.4 174.5h2.4zM213.4 174.4l2.4 .1zM213.4 174.4h2.4z"/>
<path d="M213.4 174.3l2.4 .1zM213.4 174.3h2.4zM213.4 174.2l2.4 .1zM213.4 174.2h2.4zM213.4 174.1l2.4 .1zM213.4 174.1h2.4zM213.4 174l2.4 .1zM213.4 174h2.4zM213.4 173.9l2.4 .1zM213.4 175l2.1 .1zM213.4 173l.8 .1zM213.4 173h.8z"/>
<path d="M213.4 172.9l.8 .1zM213.4 172.9h.8zM213.4 172.8l.8 .1zM213.4 172.8h.8zM213.4 172.7l.8 .1zM213.4 172.7h.8zM213.4 172.6l.8 .1zM213.4 172.6l.5 .1zM213.4 172.6h.5zM213.4 172.5l.5 .1zM213.4 172.5h.5zM213.4 172.4l.5 .1z"/>
<path d="M213.4 172.4h.5zM213.4 172.3l.5 .1zM213.4 172.3h.5zM213.4 172.2l.5 .1zM213.4 172.2h.5zM213.4 172.1l.5 .1zM213.4 172.1h.5zM213.4 172l.5 .1zM213.4 172h.5zM213.4 171.9l.5 .1zM213.4 171.9h.5zM213.4 171.8l.5 .1z"/>
<path d="M213.4 171.8h.5zM213.4 171.7l.5 .1zM213.4 171.7h.5zM213.4 171.6l.5 .1zM213.4 171.6h.5zM213.4 171.1l.5 .1zM213.4 171.1h.5zM213.4 171l.5 .1zM213.4 171h.5zM213.4 170.9l.5 .1zM213.4 170.9h.5zM213.4 170.8l.5 .1z"/>
<path d="M213.4 170.8h.5zM213.4 170.7l.5 .1zM213.4 170.7h.5zM213.4 170.6l.5 .1zM213.4 170.6h.5zM213.4 170.5l.5 .1zM213.4 170.5h.5zM213.5 173.1h.7zM213.8 178.2h1.6zM213.8 178.1l1.7 .1zM213.9 178.2h1.5zM213.9 178.1h1.6z"/>
<path d="M213.9 175l1.6 .1zM213.9 175.1h1.6zM214 178l1.6 .1zM214 175.1h1.6zM214 175.1l1.6 .1zM214 178h1.6zM214 175.2h1.6zM214 177.9l1.6 .1zM214.1 177.9h1.6zM214.1 175.2l1.6 .1zM214.1 177.8l1.6 .1zM214.1 175.3h1.6z"/>
<path d="M214.1 177.8h1.7zM214.1 175.3l1.7 .1zM214.2 177.8h1.6zM214.2 175.3l1.6 .1zM214.2 175.4h1.6zM214.2 177.7l1.6 .1zM214.2 175.4l1.6 .1zM214.2 177.7h1.7zM214.2 175.4l1.7 .1zM214.3 177.7h1.6zM214.3 175.5h1.6zM214.3 177.6l1.6 .1z"/>
<path d="M214.3 175.5l1.6 .1zM214.4 177.6h1.6zM214.4 175.6h1.6zM214.4 177.5l1.6 .1zM214.4 175.6l1.6 .1zM214.4 177.5h1.6zM214.4 177.5h3.2zM214.4 173.1h.9zM214.4 173l.9 .1zM214.4 173h.9zM214.4 172.9l.9 .1zM214.4 172.9h.9z"/>
<path d="M214.4 172.8l.9 .1zM214.4 172.8h.9zM214.4 172.7l.9 .1zM214.4 172.7h.9zM214.4 172.6l.9 .1zM214.4 170.9h.7zM214.4 170.8l.7 .1zM214.4 170.8h.7zM214.4 170.7l.7 .1zM214.4 170.7h.7zM214.4 170.6l.7 .1zM214.4 170.6h.7z"/>
<path d="M214.4 170.5l.7 .1zM214.4 170.5h.7zM214.5 175.7h3.1zM214.5 175.7h3.2zM214.5 177.4l3.1 .1zM214.5 175.7l3.1 .1zM214.5 177.4h3.1zM214.5 175.8h3.1zM214.6 177.4h2.9zM214.6 175.8h2.9zM214.6 177.3l2.9 .1zM214.6 175.8l2.9 .1z"/>
<path d="M214.6 177.3h2.8zM214.6 175.9h2.9zM214.6 177.2l2.8 .1zM214.7 175.9l2.7 .1zM214.7 171.9h.4zM214.7 171.8l.4 .1zM214.7 171.8h.4zM214.7 171.7l.5 .1zM214.7 171.7h.5zM214.7 171.6l.5 .1zM214.7 171.6h.6zM214.7 171.5l1.6 .1z"/>
<path d="M214.7 171.5h1.6zM214.7 171.4l1.6 .1zM214.7 171.4h1.6zM214.7 177.2l2.7 .1zM214.7 172.6l.4 .1zM214.7 172.6h.4zM214.7 172.5l.4 .1zM214.7 172.5h.4zM214.7 172.4l.4 .1zM214.7 172.4h.4zM214.7 172.3l.4 .1zM214.7 172.3h.4z"/>
<path d="M214.7 172.2l.4 .1zM214.7 172.2h.4zM214.7 172.1l.4 .1zM214.7 172.1h.4zM214.7 172l.4 .1zM214.7 172h.4zM214.7 171.9l.4 .1zM214.7 171.7l.4 .1zM214.7 171.6h.7zM214.7 171.4h.4zM214.7 171.3l.4 .1zM214.7 171.3h.4z"/>
<path d="M214.7 171.2l.4 .1zM214.7 171.2h.4zM214.7 171.1l.4 .1zM214.7 171.1h.4zM214.7 171l.4 .1zM214.7 171h.4zM214.7 170.9l.4 .1zM214.7 170.9h.4zM214.7 177.2h2.7zM214.7 176h2.7zM214.8 177.1l2.5 .1zM214.8 176l2.5 .1z"/>
<path d="M214.8 177.1h2.5zM214.8 176.1h2.5zM214.8 177l2.5 .1zM214.9 177l2.3 .1zM214.9 176.1l2.3 .1zM214.9 177h2.3zM214.9 176.2h2.3zM214.9 176.2l2.3 .1zM214.9 176.9l2.2 .1zM214.9 176.9h2.2zM214.9 176.2l2.2 .1zM215 176.9l2.1 .1z"/>
<path d="M215 176.3h2.1zM215 176.9h2.1zM215 176.8l2.1 .1zM215 176.3l2.1 .1zM215.1 176.8h1.9zM215.1 176.4h1.9zM215.1 176.4l1.9 .1zM215.1 176.7l1.9 .1zM215.1 171.4h1.1zM215.1 176.7h1.9zM215.1 176.5h1.9zM215.1 171.3l1.1 .1z"/>
<path d="M215.2 176.7h1.7zM215.2 176.5h1.7zM215.2 171.3l1 .1zM215.2 176.5l1.7 .1zM215.2 171.3h1zM215.2 176.6l1.7 .1zM215.2 171.3h.9zM215.2 176.6h1.7zM215.3 171.2l.8 .1zM215.3 171.2h.7zM215.4 171.1l.5 .1zM215.5 171.1l.4 .1z"/>
<path d="M215.6 171.1h.2zM215.6 171.6h.7zM215.7 173.1h.9zM215.7 173l.9 .1zM215.7 173h.9zM215.7 172.9l.9 .1zM215.7 172.9h.9zM215.7 172.8l.9 .1zM215.7 172.8h.9zM215.7 172.7l.9 .1zM215.7 172.7h.9zM215.7 172.6l.9 .1z"/>
<path d="M215.7 171.6h.6zM215.8 171.6h.5zM215.8 171.6l.5 .1zM215.8 171.7h.5zM215.9 171.7h.5zM215.9 171.9h.5zM215.9 171.8l.5 .1zM215.9 171.8h.5zM215.9 171.7l.5 .1zM215.9 172.6l.5 .1zM215.9 172.6h.5zM215.9 172.5l.5 .1z"/>
<path d="M215.9 172.5h.5zM215.9 172.4l.5 .1zM215.9 172.4h.5zM215.9 172.3l.5 .1zM215.9 172.3h.5zM215.9 172.2l.5 .1zM215.9 172.2h.5zM215.9 172.1l.5 .1zM215.9 172.1h.5zM215.9 172l.5 .1zM215.9 172h.5zM215.9 171.9l.5 .1z"/>
<path d="M216.1 177.5l1.6 .1zM216.1 177.5h1.5zM216.1 175.6l1.6 .1zM216.1 177.6h1.6zM216.1 175.6h1.6zM216.1 177.6l1.6 .1zM216.2 175.5l1.6 .1zM216.2 177.6l1.5 .1zM216.2 177.7h1.6zM216.2 175.5h1.6zM216.2 175.4l1.6 .1zM216.3 177.7l1.5 .1z"/>
<path d="M216.3 175.4l1.6 .1zM216.3 175.4h1.6zM216.3 179.3h2.4zM216.3 179.2l2.4 .1zM216.3 179.2h2.4zM216.3 179.1l2.4 .1zM216.3 179.1h2.4zM216.3 179l2.4 .1zM216.3 179h2.4zM216.3 178.9l2.4 .1zM216.3 178.9h2.4zM216.3 178.8l2.4 .1z"/>
<path d="M216.3 178.8h2.4zM216.3 178.7l2.4 .1zM216.3 178.7h2.4zM216.3 178.6l2.4 .1zM216.3 178.6h2.4zM216.3 178.5l2.4 .1zM216.3 178.5h2.4zM216.3 178.4l2.4 .1zM216.3 178.4h2.4zM216.3 178.3l2.4 .1zM216.3 178.3h2.4zM216.3 177.8h1.6z"/>
<path d="M216.3 174.9l2.4 .1zM216.3 174.9h2.4zM216.3 174.8l2.4 .1zM216.3 174.8h2.4zM216.3 174.7l2.4 .1zM216.3 174.7h2.4zM216.3 174.6l2.4 .1zM216.3 174.6h2.4zM216.3 174.5l2.4 .1zM216.3 174.5h2.4zM216.3 174.4l2.4 .1zM216.3 174.4h2.4z"/>
<path d="M216.3 174.3l2.4 .1zM216.3 174.3h2.4zM216.3 174.2l2.4 .1zM216.3 174.2h2.4zM216.3 174.1l2.4 .1zM216.3 174.1h2.4zM216.3 174l2.4 .1zM216.3 174h2.4zM216.3 173.9l2.4 .1zM216.3 175.3l1.6 .1zM216.3 177.8l1.6 .1zM216.4 175.3l1.6 .1z"/>
<path d="M216.4 177.9h1.6zM216.4 175.3h1.6zM216.4 175.2l1.6 .1zM216.4 175.2l1.7 .1zM216.5 177.9l1.5 .1zM216.5 175.2h1.6zM216.5 178h1.6zM216.5 175.1l1.6 .1zM216.5 178l1.6 .1zM216.5 175.1h1.7zM216.6 178l1.5 .1zM216.6 175.1h1.6z"/>
<path d="M216.6 178.1h1.5zM216.6 175l1.6 .1zM216.6 178.1h1.6zM216.6 175l2.1 .1zM216.6 178.1l1.6 .1zM216.6 175h2.1zM216.6 178.2h1.6zM216.7 178.2h1.5zM216.7 174.9l2 .1zM216.7 178.2h2zM216.7 172.2h2zM216.7 172.1l2 .1z"/>
<path d="M216.7 172.1h2zM216.7 172l2 .1zM216.7 178.2l2 .1zM216.7 172.3h.4zM216.7 172.3h2zM216.7 172.2l2 .1zM216.7 172h2zM216.7 171.9l2 .1zM216.7 171.9l.4 .1zM216.7 171.9h.4zM216.7 172.4l.5 .1zM216.7 172.3l.4 .1z"/>
<path d="M216.7 172.5h.5zM216.7 172.4h.5zM216.7 171.8l.5 .1zM216.7 171.8h.5zM216.7 171.7l.5 .1zM216.8 172.4l.4 .1zM216.8 171.8h.4zM216.8 171.7l.4 .1zM216.8 172.5l.5 .1zM216.8 172.5h.5zM216.8 171.7h.5zM216.8 172.6h.5z"/>
<path d="M216.8 171.6l.5 .1zM216.8 172.6l.6 .1zM216.8 171.6h.5zM216.8 171.6h.6zM216.9 172.6l.5 .1zM216.9 171.6h.5zM216.9 172.7h.6zM216.9 171.5l.6 .1zM216.9 171.5h.6zM216.9 172.7l.7 .1zM216.9 171.5h.7zM216.9 172.7l1.6 .1z"/>
<path d="M216.9 171.4l1.6 .1zM216.9 172.8h1.6zM217 172.8h1.4zM217 171.4h1.4zM217 172.8l1.4 .1zM217 171.3l1.4 .1zM217 172.9h1.4zM217.1 172.9h1.2zM217.1 171.3h1.2zM217.1 172.9l1.2 .1zM217.1 172.9l1.1 .1zM217.2 173h1z"/>
<path d="M217.2 171.2l1 .1zM217.2 171.2h1zM217.3 173l.8 .1zM217.3 171.2h.8zM217.3 171.1l.8 .1zM217.4 173.1h.7zM217.4 171.1l.6 .1zM217.4 173.1h.6zM217.5 171.1h.4zM217.5 173.1h.4zM217.8 171.5h.7zM217.8 172.7l.7 .1z"/>
<path d="M217.9 171.5h.6zM217.9 172.7h.6zM218 171.5l.5 .1zM218 172.7h.5zM218 171.6h.5zM218 172.6l.6 .1zM218.1 172.6l.5 .1zM218.1 171.6h.5zM218.1 172.6h.5zM218.1 171.6l.5 .1zM218.1 172.5l.5 .1zM218.1 171.7h.5z"/>
<path d="M218.2 172.5l.4 .1zM218.2 171.7h.4zM218.2 171.7l.5 .1zM218.2 171.8h.5zM218.2 171.8l.5 .1zM218.3 171.9h.4zM218.3 171.9l.4 .1z"/>
</g>
<path d="M123.5 73.7l6.1 3.1-6.1 3z" fill="none" stroke="#000" stroke-width=".25"/>
<g fill="#000" stroke="#000" stroke-width=".17">
<circle cx="58" cy="70.7" r=".3"/>
<circle cx="112.8" cy="75.3" r=".3"/>
<circle cx="117.4" cy="78.3" r=".3"/>
<circle cx="157" cy="66.1" r=".3"/>
<circle cx="164.7" cy="69.2" r=".3"/>
<circle cx="58" cy="114.9" r=".3"/>
<circle cx="58" cy="111.8" r=".3"/>
<circle cx="91.5" cy="111.8" r=".3"/>
<circle cx="108.3" cy="114.9" r=".3"/>
<circle cx="108.3" cy="111.8" r=".3"/>
<circle cx="141.8" cy="111.8" r=".3"/>
<circle cx="189" cy="119.5" r=".3"/>
</g>
<g font-size="4">
<text x="8.5" y="206.4">5/11/2015</text>
<text x="25" y="206.4">10:27:14 AM f=0.60 E:\EAGLE\trunk\Projects\Products\uPAD\trunk\upad\upad_v1.1.sch (Sheet: 3/4)</text>
</g>
<g font-size="2.5">
<text x="37.3" y="29.2">1</text>
<text x="65.8" y="29.2">2</text>
<text x="94.3" y="29.2">3</text>
<text x="122.8" y="29.2">4</text>
<text x="151.2" y="29.2">5</text>
<text x="179.7" y="29.2">6</text>
<text x="208.2" y="29.2">7</text>
<text x="236.7" y="29.2">8</text>
<text x="21.8" y="45.5">A</text>
<text x="251.9" y="45.5">A</text>
<text x="21.8" y="75.8">B</text>
<text x="251.9" y="75.8">B</text>
<text x="21.8" y="106.1">C</text>
<text x="251.9" y="106.1">C</text>
<text x="21.8" y="136.5">D</text>
<text x="251.9" y="136.5">D</text>
<text x="21.8" y="166.8">E</text>
<text x="251.9" y="166.8">E</text>
<text x="37.3" y="183.1">1</text>
<text x="65.8" y="183.1">2</text>
<text x="94.3" y="183.1">3</text>
<text x="122.8" y="183.1">4</text>
<text x="151.2" y="183.1">5</text>
<text x="179.7" y="183.1">6</text>
<text x="208.2" y="183.1">7</text>
<text x="236.7" y="183.1">8</text>
</g>
<g font-size="1.7">
<text x="56" y="59">VBUS</text>
<text x="77.4" y="59">VBUS_FUSED</text>
<text x="111.9" y="59">V+</text>
<text x="115.7" y="59">+2V5</text>
<text x="125" y="59">VDD</text>
<text x="156.1" y="59">V+</text>
<text x="159.7" y="59">VBUS_FUSED</text>
<text x="202.7" y="59">VCC</text>
<text x="225.6" y="59">VCC</text>
<text x="190.6" y="63.8">U2</text>
<text x="64" y="69.7">L101</text>
<text x="72.7" y="68.2">PTC_0805</text>
<text x="74.6" y="69.7">F100</text>
<text x="108" y="69.7">3.74k</text>
<text x="108.4" y="71.2">R12</text>
<text x="118.6" y="69.7">3.74k</text>
<text x="119.5" y="71.2">R5</text>
<text x="167.7" y="69.2">USB = VIN2</text>
<text x="167.7" y="66.1">EXT = VIN1</text>
<text x="205.8" y="69.2">ST</text>
<text x="212" y="68.2">R22</text>
<text x="212.2" y="66.7">160</text>
<text x="219.5" y="66.7">EXP</text>
<text x="220.1" y="68.2">D4</text>
<text x="128.7" y="74.3">U3</text>
<text x="132.7" y="76.8">D1</text>
<text x="152.7" y="72.8">.1uf</text>
<text x="153" y="74.3">C1</text>
<text x="160.4" y="72.8">.1uf</text>
<text x="160.7" y="74.3">C2</text>
<text x="184.5" y="75.3">D1</text>
<text x="60.8" y="81.9">C123</text>
<text x="60.9" y="80.4">.01uf</text>
<text x="108" y="81.9">3.74k</text>
<text x="108.4" y="83.4">R13</text>
<text x="118.6" y="81.9">6.04k</text>
<text x="119.5" y="83.4">R6</text>
<text x="128.2" y="80.4">NCX2200GW,125</text>
<text x="172" y="83.4">R100</text>
<text x="172.6" y="81.9">30k</text>
<text x="178.6" y="81.9">500</text>
<text x="178.9" y="83.4">R9</text>
<text x="184.5" y="78.3">ILIM</text>
<text x="190.6" y="84.4">TPS2115ADRBR</text>
<text x="56.5" y="90.5">GND</text>
<text x="111.3" y="90.5">GND</text>
<text x="115.9" y="90.5">GND</text>
<text x="125" y="90.5">GND</text>
<text x="155.5" y="90.5">GND</text>
<text x="163.1" y="90.5">GND</text>
<text x="169.2" y="90.5">GND</text>
<text x="175.3" y="90.5">GND</text>
<text x="181.4" y="90.5">GND</text>
<text x="186" y="90.5">GND</text>
<text x="56.4" y="106.3">VCC</text>
<text x="90.2" y="106.3">+5V</text>
<text x="106.7" y="106.3">VCC</text>
<text x="140" y="106.3">+3V3</text>
<text x="152.1" y="106.3">VBUS_FUSED</text>
<text x="163.7" y="106.3">V+</text>
<text x="187.4" y="106.3">VDD</text>
<text x="207.1" y="106.3">+2V5</text>
<text x="214.7" y="106.3">+2V5</text>
<text x="65.6" y="109.6">U101</text>
<text x="115.9" y="109.6">U100</text>
<text x="86.7" y="120">C118</text>
<text x="86.8" y="118.5">2.2uf</text>
<text x="137" y="120">C114</text>
<text x="137.1" y="118.5">2.2uf</text>
<text x="170.9" y="115.4">.5Vf</text>
<text x="171.3" y="116.9">D3</text>
<text x="198.2" y="117.2">U4</text>
<text x="60.8" y="124.6">C119</text>
<text x="60.9" y="123">2.2uf</text>
<text x="94.3" y="124.6">C117</text>
<text x="94.4" y="123">2.2uf</text>
<text x="111.1" y="124.6">C115</text>
<text x="111.2" y="123">2.2uf</text>
<text x="144.6" y="124.6">C108</text>
<text x="144.7" y="123">2.2uf</text>
<text x="169.5" y="123">BAT54C</text>
<text x="198.2" y="125.6">REF3025AIDBZR</text>
<text x="219.3" y="124.6">C120</text>
<text x="219.8" y="123">.1uf</text>
<text x="86.7" y="129.1">C116</text>
<text x="86.8" y="127.6">2.2uf</text>
<text x="137" y="129.1">C107</text>
<text x="137.1" y="127.6">2.2uf</text>
<text x="182.7" y="127.6">C121</text>
<text x="182.8" y="126.1">.47uf</text>
<text x="56.5" y="137.7">GND</text>
<text x="61" y="137.7">GND</text>
<text x="65.6" y="134.7">SC632AULTRT</text>
<text x="90" y="137.7">GND</text>
<text x="106.7" y="137.7">GND</text>
<text x="111.3" y="137.7">GND</text>
<text x="115.9" y="134.7">SC630AULTRT</text>
<text x="140.3" y="137.7">GND</text>
<text x="187.5" y="137.7">GND</text>
<text x="193.6" y="137.7">GND</text>
<text x="214.9" y="137.7">GND</text>
<text x="56.2" y="142.8">+3V3</text>
<text x="106.9" y="142.8">+5V</text>
<text x="67.7" y="148.9">R1</text>
<text x="67.9" y="147.4">1k</text>
<text x="73.2" y="145.9">3.3V</text>
<text x="73.8" y="147.4">D1</text>
<text x="118" y="148.9">R2</text>
<text x="118.2" y="147.4">1k</text>
<text x="124.1" y="147.4">D2</text>
<text x="124.1" y="145.9">5V</text>
<text x="76.3" y="153.4">G</text>
<text x="126.6" y="153.4">G</text>
<text x="89.7" y="156">GND</text>
<text x="140" y="156">GND</text>
<text x="227.5" y="171.3">3/4</text>
<text x="227.5" y="174.3">upad_v1.1</text>
<text x="227.5" y="177.4">Power</text>
<text x="227.5" y="180.4">Tim Martin</text>
<text x="246.2" y="180.4">1.0</text>
</g>
<g font-size="1.4">
<text x="189.6" y="65.9">8</text>
<text x="201.4" y="65.9">7</text>
<text x="189.6" y="69">6</text>
<text x="192" y="69.6">IN2</text>
<text x="192" y="66.6">IN1</text>
<text x="196.7" y="69.6">STAT</text>
<text x="197.1" y="66.6">OUT</text>
<text x="202.6" y="69">1</text>
<text x="122.6" y="75.1">3</text>
<text x="126.3" y="75.1" transform="rotate(-90 126.3 75.1)">5</text>
<text x="129.8" y="76.6">1</text>
<text x="189.6" y="72">2</text>
<text x="189.6" y="75.1">3</text>
<text x="192" y="72.7">D0</text>
<text x="192" y="75.7">D1</text>
<text x="122.6" y="78.1">4</text>
<text x="126.3" y="79.3" transform="rotate(-90 126.3 79.3)">2</text>
<text x="188.4" y="81.2">5*2</text>
<text x="189.6" y="78.1">4</text>
<text x="192" y="78.8">ILIM</text>
<text x="192" y="81.8">GND</text>
<text x="64.7" y="111.6">4</text>
<text x="67" y="112.3">IN</text>
<text x="73.7" y="112.3">OUT</text>
<text x="78" y="111.6">6</text>
<text x="115" y="111.6">4</text>
<text x="117.3" y="112.3">IN</text>
<text x="123.9" y="112.3">OUT</text>
<text x="128.3" y="111.6">6</text>
<text x="64.7" y="114.7">5</text>
<text x="67" y="115.3">EN</text>
<text x="74" y="115.3">C1+</text>
<text x="78" y="114.7">2</text>
<text x="115" y="114.7">5</text>
<text x="117.3" y="115.3">EN</text>
<text x="124.3" y="115.3">C1+</text>
<text x="128.3" y="114.7">2</text>
<text x="169.8" y="117.7">2</text>
<text x="175.5" y="119.2">3</text>
<text x="197.2" y="119.2">1</text>
<text x="199.6" y="119.9">IN OUT</text>
<text x="206" y="119.2">2</text>
<text x="74" y="124.5">C2+</text>
<text x="74.3" y="123">C1-</text>
<text x="78" y="122.3">3</text>
<text x="78" y="123.8">7</text>
<text x="124.3" y="124.5">C2+</text>
<text x="124.6" y="123">C1-</text>
<text x="128.3" y="122.3">3</text>
<text x="128.3" y="123.8">7</text>
<text x="169.8" y="120.8">1</text>
<text x="197.2" y="122.3">3</text>
<text x="199.6" y="123">GND</text>
<text x="63.4" y="131.4">1*2</text>
<text x="78" y="131.4">8</text>
<text x="113.7" y="131.4">1*2</text>
<text x="128.3" y="131.4">8</text>
<text x="67" y="132.1">GND</text>
<text x="74.3" y="132.1">C2-</text>
<text x="117.3" y="132.1">GND</text>
<text x="124.6" y="132.1">C2-</text>
</g>
</svg>
